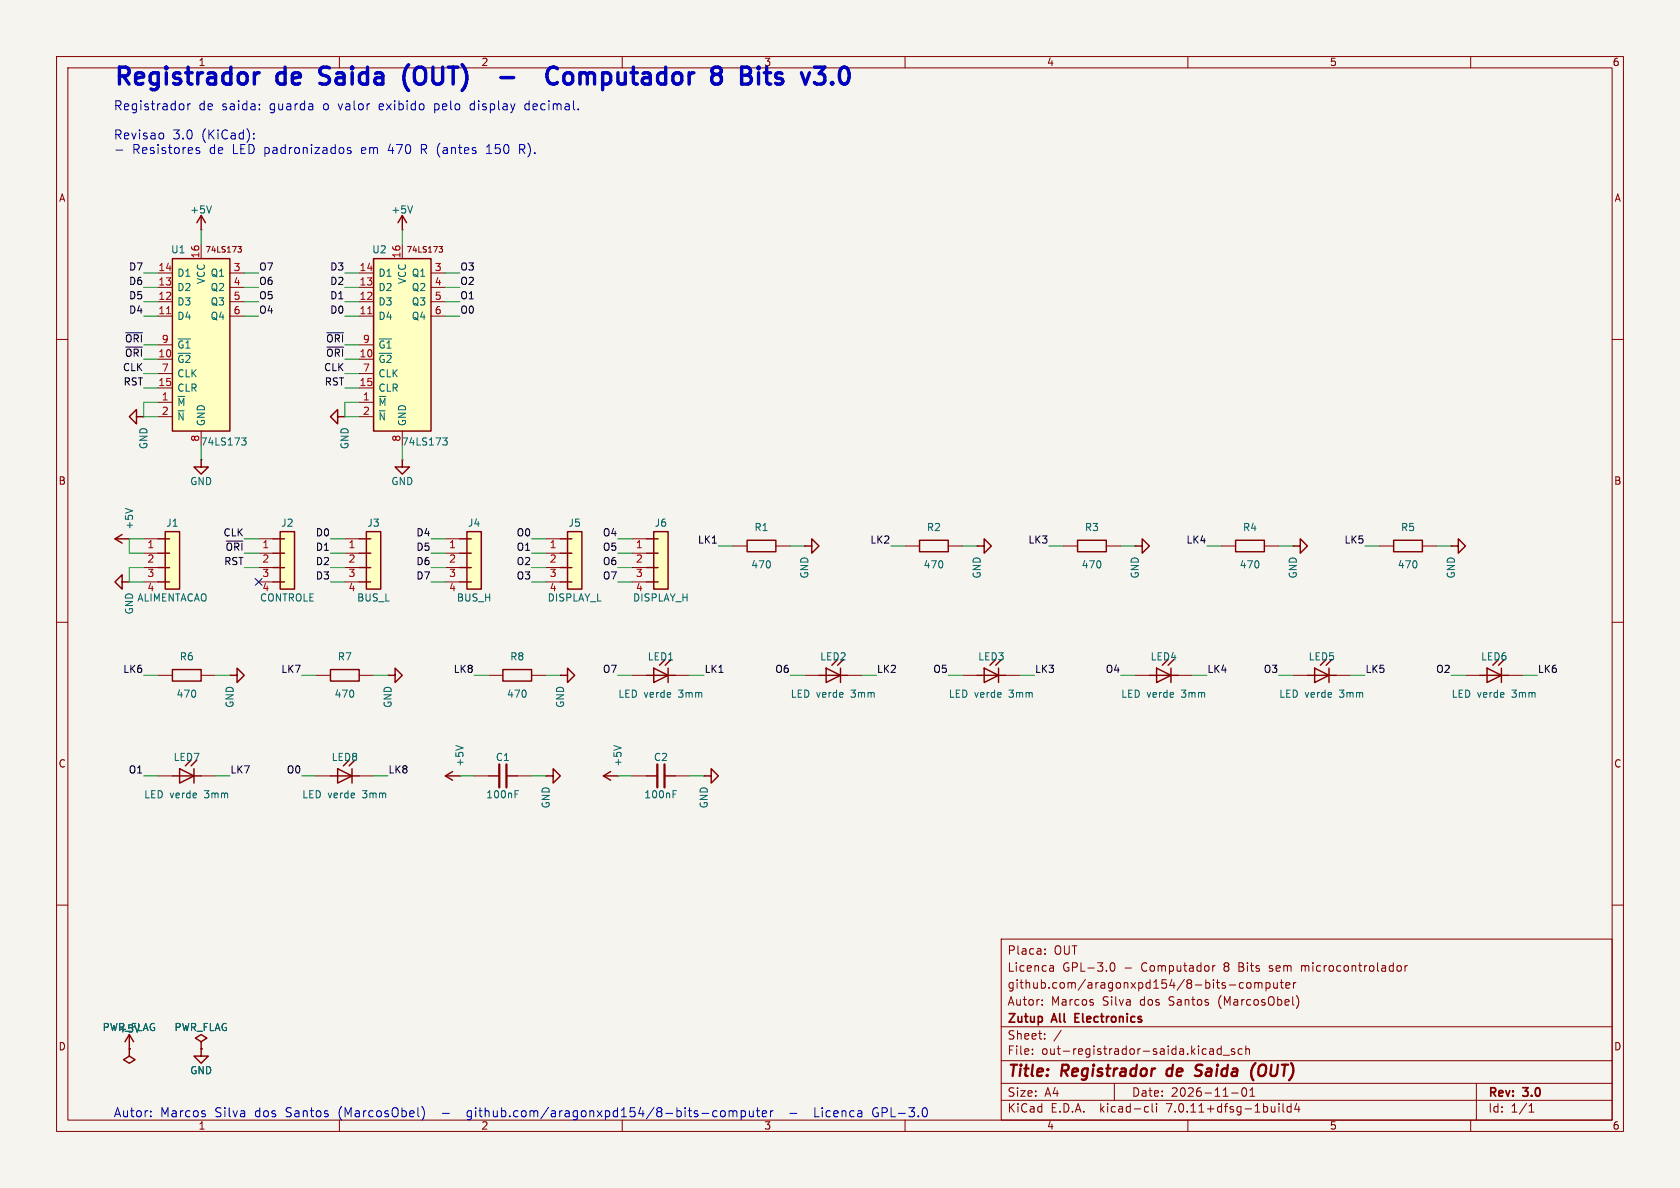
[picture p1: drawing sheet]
<svg xmlns="http://www.w3.org/2000/svg" width="297mm" height="210mm" viewBox="0 0 297 210" stroke-linecap="round" stroke-linejoin="round" font-family="sans-serif">
<path d="M0 0h297v210h-297z" fill="#f5f4ef" stroke="#f5f4ef" stroke-width=".18"/>
<g fill="none" stroke="#840000" stroke-width=".18">
<path d="M10 10h277v190h-277zM12 12h273v186h-273zM60 10v2M110 10v2M160 10v2M210 10v2M260 10v2M10 60h2M27.9 55.9h2.6M27.9 53.3h2.6M27.9 50.8h2.6M27.9 48.3h2.6"/>
<path d="M35.6 40.6h.1M35.6 43.2v2.5M40.6 55.9h2.6M40.6 53.3h2.6M40.6 50.8h2.6M40.6 48.3h2.6M42.1 43.6h.6l-.4 .4 .3 .1 .1 .3-.2 .2h-.3M63.5 55.9h2.5M63.5 53.3h2.5M63.5 50.8h2.5M63.5 48.3h2.5M71.1 40.6h.1"/>
<path d="M71.1 43.2v2.5M76.2 55.9h2.5M76.2 53.3h2.5M76.2 50.8h2.5M76.2 48.3h2.5M77.6 43.6h.6l-.3 .4 .3 .1v.3l-.2 .2h-.2M285 60h2M25.4 73.7h.1M27.9 71.1h2.6M27.9 63.5h2.6M27.9 68.6h2.6M27.9 73.7h2.6"/>
<path d="M27.9 66h2.6M27.9 61h2.6M35.6 76.2v2.5M61 73.7h.1M63.5 71.1h2.5M63.5 63.5h2.5M63.5 68.6h2.5M63.5 73.7h2.5M63.5 66h2.5M63.5 61h2.5M71.1 76.2v2.5M22.9 95.3h.1"/>
<path d="M25.4 95.3h2.5M25.4 97.8h2.5M35.6 81.3h.1M45.7 95.3h2.6M45.7 97.8h2.6M61 95.3h2.5M61 97.8h2.5M71.1 81.3h.1M78.7 95.3h2.6M78.7 97.8h2.6M96.5 95.3h2.6M96.5 97.8h2.6"/>
<path d="M111.8 95.3h2.5M111.8 97.8h2.5M129.5 96.5h2.6M137.2 96.5h2.5M142.2 96.5h.1M160 96.5h2.6M167.6 96.5h2.6M172.7 96.5h.1M188 96.5h2.5M195.6 96.5h2.5M200.7 96.5h.1M215.9 96.5h2.5"/>
<path d="M223.5 96.5h2.6M228.6 96.5h.1M243.8 96.5h2.6M251.5 96.5h2.5M256.5 96.5h.1M10 110h2M22.9 102.9h.1M25.4 100.3h2.5M25.4 102.9h2.5M27.9 119.4h2.6M35.6 119.4h2.5M40.6 119.4h.1"/>
<path d="M45.7 100.3h2.6M45.7 102.9h2.6M55.9 119.4h2.5M61 100.3h2.5M61 102.9h2.5M63.5 119.4h2.5M68.6 119.4h.1M78.7 100.3h2.6M78.7 102.9h2.6M86.4 119.4h2.5M94 119.4h2.5M96.5 100.3h2.6"/>
<path d="M96.5 102.9h2.6M99.1 119.4h.1M111.8 100.3h2.5M111.8 102.9h2.5M111.8 119.4h2.5M119.4 119.4h2.5M142.2 119.4h2.6M149.9 119.4h2.5M170.2 119.4h2.5M177.8 119.4h2.5M200.7 119.4h2.5M208.3 119.4h2.5"/>
<path d="M228.6 119.4h2.5M236.2 119.4h2.6M259.1 119.4h2.5M266.7 119.4h2.5M285 110h2M27.9 137.2h2.6M35.6 137.2h2.5M55.9 137.2h2.5M63.5 137.2h2.5M81.3 137.2h.1M83.8 137.2h2.6M91.4 137.2h2.6"/>
<path d="M96.5 137.2h.1M109.2 137.2h.1M111.8 137.2h2.5M119.4 137.2h2.5M124.5 137.2h.1M10 160h2M285 160h2M177 166h108v32h-108zM184.2 177.6v.1M184.2 176.8v.1M184.7 168.6v.1M184.7 167.8v.1"/>
<path d="M185.7 170.7h.3l.2 .2v.8M186.2 171.6l-.5 .1M186.2 171.1h-.5M193.2 177.3v.3M196.4 170.3l.2-.1a.81 .81 0 0 1 .6 .6 .81 .81 0 0 1-.3 .8l-.2 .1a.81 .81 0 0 1-.3-1.4zM214.4 170.7v1M214.8 170.7l-.3 .1-.1 .2M217.3 174.1h1.2M219.8 173.8l-.4-.1-.3 .3v.4l.1 .2h.6M220.5 173.8l.2-.1 .4 .1 .1 .6-.2 .2-.3 .1-.2-.1zM221.8 173.8l.4-.1 .3 .2M221.8 173.7v1"/>
<path d="M222.5 173.9l.2-.2 .3 .1 .1 .9M222.5 173.9v.8M223.8 173.8l.4-.1 .3 .3v.4l-.1 .2h-.6M223.8 173.7v1.5M225.2 173.7v.9l.4 .1 .2-.1M225.8 173.7v1M226.3 173.7h.6M226.5 173.2v1.3l.4 .2M227.3 174.2l.7-.1v-.3l-.5-.1-.2 .2 .1 .7h.6M228.7 173.7v1M229.1 173.7l-.3 .1-.1 .2M229.2 176a1.72 1.72 0 0 1 0 2.3"/>
<path d="M230.1 170.7v1M230.2 170.8h-.1M247 171l.2-.3 .4 .1 .1 .2v.4l-.1 .2-.4 .1-.2-.3M248.4 170.7v1M248.8 170.7l-.3 .1-.1 .2M22.9 185.4h.1M35.6 185.4h.1M60 198v2M110 198v2M160 198v2M177 194.5h108M177 191.5h108"/>
<path d="M177 187.5h108M177 181.5h108M182.5 186.3v.1M182.5 185.5v.1M184.7 183.6v.1M184.7 182.8v.1M187.6 182.1l-1.3 2M197 191.5v3M202.6 195.6l.4 .1M203 196.5l-.4 .1M203.7 195.1v1.3l.2 .2M204.5 195.1v.1"/>
<path d="M204.5 195.6v1M210 198v2M213.8 186.2l.2 .2 .5-.1M213.9 185.5h.6v.9M214.5 185.8h-.5l-.2 .2M215.9 185.5l-.4-.1-.3 .3v.4l.1 .2h.6M215.9 184.9v1.5M216.2 186.5h1.2M217.7 193.2h1.2M218.2 185.5l-.3-.1-.2 .2v.2l.5 .2v.3h-.5M219.6 185.5l-.4-.1-.3 .3v.4l.1 .2h.6M219.7 192.4l.2-.1a.81 .81 0 0 1 .6 .6 .81 .81 0 0 1-.3 .8l-.2 .1a.81 .81 0 0 1-.3-1.4z"/>
<path d="M220.2 185.5l.3-.1 .3 .1 .1 .9M220.2 184.9v1.5M221 193.8h.8M221 192.7l.4-.4v1.5M226.1 195.1v.1M226.1 195.6v1M226.8 195.1v1.3l.2 .2M228.2 195.7l-.4-.1-.3 .3v.4l.2 .2h.5M228.2 195.1v1.5M229.2 195l-.3 1.1h.9M229.6 195.6v1M260 198v2"/>
<path d="M261 191.5v6.5M270.3 196.6h.9M270.3 195.5l.4-.4v1.5"/>
</g>
<path d="M88.3 135.1v4.1M89.5 135.1v4.1M116.2 135.1v4.1M117.5 135.1v4.1M206.4 189.1l-.2 .7 .3 .4M211.4 188.8l.1 .3 .8 .3M212.3 190a.85 .85 0 0 1-1.1 .1M212.3 188.2h-.5l-.4 .4M221.3 190.6l.3 .4M222 187.9l-.6 .9M222.9 188.3a1.48 1.48 0 0 0-.3 1.8l.2 .1" fill="none" stroke="#840000" stroke-width=".4"/>
<path d="M190.1 179.9h.5M190.8 179.2h-.7v1.5h.7" fill="none" stroke="#840000" stroke-width=".3"/>
<g fill="none" stroke="#840000" stroke-width=".25">
<path d="M34.8 39.4l.8-1.3 .7 1.3M35.6 38.1v2.5M70.4 39.4l.7-1.3 .8 1.3M71.1 38.1v2.5M30.5 45.7h10.1v30.5h-10.1zM66 45.7h10.2v30.5h-10.2zM24.1 73.7v-1.3l-1.2 1.3 1.2 1.2v-1.2h1.3M59.7 73.7v-1.3l-1.3 1.3 1.3 1.2v-1.2h1.3M20.3 95.3h2.6M21.6 94.5l-1.3 .8 1.3 .7M27.9 97.8h2.1M27.9 95.3h2.1"/>
<path d="M29.2 94h2.5v10.1h-2.5zM35.6 81.3v1.3h1.2l-1.2 1.2-1.3-1.2h1.3M48.3 97.8h2M48.3 95.3h2M49.5 94h2.6v10.1h-2.6zM63.5 97.8h2M63.5 95.3h2M64.8 94h2.5v10.1h-2.5zM71.1 81.3v1.3h1.3l-1.3 1.2-1.3-1.2h1.3M81.3 97.8h2M81.3 95.3h2M82.5 94h2.6v10.1h-2.6z"/>
<path d="M99.1 97.8h2M99.1 95.3h2M100.3 94h2.6v10.1h-2.6zM114.3 97.8h2M114.3 95.3h2M115.6 94h2.5v10.1h-2.5zM132.1 95.5h5.1v2h-5.1zM142.2 96.5h1.3v-1.2l1.3 1.2-1.3 1.3v-1.3M162.6 95.5h5v2h-5zM172.7 96.5h1.3v-1.2l1.3 1.2-1.3 1.3v-1.3M190.5 95.5h5.1v2h-5.1zM200.7 96.5h1.2v-1.2l1.3 1.2-1.3 1.3v-1.3"/>
<path d="M218.4 95.5h5.1v2h-5.1zM228.6 96.5h1.3v-1.2l1.2 1.2-1.2 1.3v-1.3M246.4 95.5h5.1v2h-5.1zM256.5 96.5h1.3v-1.2l1.3 1.2-1.3 1.3v-1.3M21.6 102.9v-1.3l-1.3 1.3 1.3 1.2v-1.2h1.3M27.9 102.9h2.1M27.9 100.3h2.1M30.5 118.4h5.1v2h-5.1zM40.6 119.4h1.3v-1.3l1.3 1.3-1.3 1.3v-1.3M48.3 102.9h2M48.3 100.3h2M58.4 118.4h5.1v2h-5.1z"/>
<path d="M63.5 102.9h2M63.5 100.3h2M68.6 119.4h1.2v-1.3l1.3 1.3-1.3 1.3v-1.3M81.3 102.9h2M81.3 100.3h2M88.9 118.4h5.1v2h-5.1zM99.1 119.4h1.2v-1.3l1.3 1.3-1.3 1.3v-1.3M99.1 102.9h2M99.1 100.3h2M114.3 102.9h2M114.3 100.3h2M114.3 119.4h5.1"/>
<path d="M115.6 118.1l2.5 1.3-2.5 1.3zM117.6 116.6l-1 1M118.1 118.1v2.6M118.6 116.6l-1 1M144.8 119.4h5.1M146 118.1l2.6 1.3-2.6 1.3zM148.1 116.6l-1 1M148.6 118.1v2.6M149.1 116.6l-1 1M172.7 119.4h5.1M174 118.1l2.5 1.3-2.5 1.3zM176 116.6l-1 1"/>
<path d="M176.5 118.1v2.6M177 116.6l-1 1M203.2 119.4h5.1M204.5 118.1l2.5 1.3-2.5 1.3zM206.5 116.6l-1 1M207 118.1v2.6M207.5 116.6l-1 1M231.1 119.4h5.1M232.4 118.1l2.5 1.3-2.5 1.3zM234.4 116.6l-1 1M234.9 118.1v2.6M235.5 116.6l-1.1 1"/>
<path d="M261.6 119.4h5.1M262.9 118.1l2.5 1.3-2.5 1.3zM264.9 116.6l-1 1M265.4 118.1v2.6M265.9 116.6l-1 1M30.5 137.2h5.1M31.7 135.9l2.6 1.3-2.6 1.2zM33.8 134.4l-1 1M34.3 135.9v2.5M34.8 134.4l-1 1M58.4 137.2h5.1M59.7 135.9l2.5 1.3-2.5 1.2z"/>
<path d="M61.7 134.4l-1 1M62.2 135.9v2.5M62.7 134.4l-1 1M78.7 137.2h2.6M80 136.4l-1.3 .8 1.3 .7M86.4 137.2h1.9M89.5 137.2h1.9M96.5 137.2h1.3v-1.3l1.3 1.3-1.3 1.2v-1.2M106.7 137.2h2.5M107.9 136.4l-1.2 .8 1.2 .7M114.3 137.2h1.9M117.5 137.2h1.9"/>
<path d="M124.5 137.2h1.2v-1.3l1.3 1.3-1.3 1.2v-1.2M22.1 184.2l.8-1.3 .7 1.3M22.9 182.9v3.8l1 .6-1 .7-1.1-.7 1.1-.6M35.6 184.2l1-.7-1-.6-1.1 .6 1.1 .7v2.5h1.2l-1.2 1.3-1.3-1.3h1.3"/>
</g>
<g fill="#ffffc2" stroke="#ffffc2" stroke-width=".18">
<path d="M49.5 94h2.6v10.1h-2.6z"/>
<path d="M29.2 94h2.5v10.1h-2.5z"/>
<path d="M82.5 94h2.6v10.1h-2.6z"/>
<path d="M100.3 94h2.6v10.1h-2.6z"/>
<path d="M66 45.7h10.2v30.5h-10.2z"/>
<path d="M64.8 94h2.5v10.1h-2.5z"/>
<path d="M30.5 45.7h10.1v30.5h-10.1z"/>
<path d="M115.6 94h2.5v10.1h-2.5z"/>
</g>
<path d="M37.4 36.4l-.4 1.3M72.9 36.4l-.4 1.3M42.7 77.4h.8l-.4 .5 .3 .1 .1 .4-.2 .3h-.4M78.3 77.4h.8l-.5 .5 .4 .1 .1 .4-.3 .3h-.3M22.2 89.9l1.2 .4M80.6 131.8l1.3 .4M91 139.8h.7M108.5 131.8l1.3 .4M119 139.8h.6M91 140.4h.5M119 140.4h.4" fill="none" stroke="#006464" stroke-width=".18"/>
<path d="M29.5 55.5h.7M65 55.5h.7" fill="none" stroke="#a90000" stroke-width=".18"/>
<path d="M22.2 58.8h3M57.8 58.8h2.9M22.2 61.4h3M57.8 61.4h2.9M40 95.7h3" fill="none" stroke="#0f0f0f" stroke-width=".18"/>
<g fill="none" stroke="#0000c2" stroke-width=".18">
<path d="M32.5 18.7v.4l-.3 .3M33.2 18.4v1M45.9 19.3v.1M45.9 18.4v.2M92.9 18.4l-.1 .3v.4l.1 .2M20.5 26.5h1.2M28.6 23.5l.3 .3v.5l-.3 .3M35.1 26.1l-.4 .1v.2v.1l.6 .2v.2l-.2 .2h-.4M44.9 24.4v.2M44.9 23.6v.1M62 26.2l-.4-.1-.2 .2 .1 .2 .5 .2v.4h-.6M86 27.1h.9"/>
<path d="M86.3 25.8l-.3 .2M91.9 26.4h.6M92.5 25.5h-.6v1.6M26.7 197.3v.1M26.7 196.4v.2M36.3 197v.3M74.6 195.6a1.83 1.83 0 0 1 0 2.4M82.7 197.9l.1 .1M82.7 196.4l-.1 .3v.4l.1 .2M126 197.1l.3 .3 .5-.1M126.8 196.4h-.5l-.3 .3M127.5 196.4h.4l.3 .3v.4l-.3 .3-.4-.1-.1-.2v-.4z"/>
<path d="M128.9 196.5l.5-.1 .2 .2M128.9 196.4v1M129.6 196.6l.2-.2h.4l.1 1M129.6 196.6v.8M131 196.4h.5l.3 .3v.4l-.2 .2h-.6M131 196.4v1.6M132.5 196.4l.1 .9 .3 .1 .3-.1M133.2 196.4v1M133.7 196.4h.6M133.9 195.8v1.4l.1 .1 .3 .1M134.8 196.9l.7-.2v-.3h-.5l-.2 .2v.7h.7M136.2 196.4v1"/>
<path d="M136.7 196.4h-.3l-.2 .3M139.6 196.8h1.3M144.1 195.8v1.6h.7M155 196.7h.3M155.2 195.9a.79 .79 0 0 0-1 .6 .79 .79 0 0 0 .6 .9l.4-.1"/>
</g>
<g fill="none" stroke="#0000c2" stroke-width=".6">
<path d="M22.7 12.1l-.4-.2h-1.2v3M29.4 11.9l-.1 .1 .1 .1M29.4 11.9l.1 .1-.1 .1M29.4 11.9v.2M33.3 11.9v2.5M40.8 11.9v3M45 12.9v2M45.8 12.9a.77 .77 0 0 0-.8 .5M50.4 11.9v3M56.5 14.7l.5 .2M58.3 12l-.5-.1h-.7a.73 .73 0 0 0-.4 1.1M62.3 11.9l-.2 .1 .2 .1"/>
<path d="M62.3 11.9l.1 .1-.1 .1M62.3 11.9v.2M65 11.9v3M72.3 11.4a3.4 3.4 0 0 0 0 4.6M73.4 12.3a1.02 1.02 0 0 1 1.7 0M76.5 11.9v2.4M78.3 11.9v2.4M79.3 11.9h1.7M80.1 11.9v3M81.7 11.4l.6 .9M88.5 13.7h2.3M98.5 12.1a1.12 1.12 0 0 0-1.2-.1 1.12 1.12 0 0 0-.6 1.1 1.27 1.27 0 0 0 .3 1.4 1.27 1.27 0 0 0 1.4 .2l.1-.1"/>
<path d="M100 13a.81 .81 0 0 1 1.3 .4v.9a.81 .81 0 0 1-.8 .6 .81 .81 0 0 1-.8-.6v-.9zM102.5 12.9v2M103 12.9l-.5 .2M112 11.9v2.5M117.7 11.9v3M126 12.1l.4-.2h.6l.4 .2M131.1 11.9h1a.73 .73 0 0 1 .6 .7 .73 .73 0 0 1-.6 .7 .8 .8 0 0 1 .8 .7 .8 .8 0 0 1-.6 .9h-1.2zM131.1 13.3h1M134.1 11.9l-.1 .1 .1 .1M134.1 11.9l.2 .1-.2 .1M134.1 11.9v.2M135.5 11.9v2.5"/>
<path d="M138 13.9l.3 .1 .1 .3-.1 .4-.3 .2M138 12.9l.3 .1M144 11.9h1.8l-1 1.1M148.7 12.1a.69 .69 0 0 1 1.1 0M150 12.4l.1 .6-.1 1.3"/>
</g>
<g fill="none" stroke="#009600" stroke-width=".18">
<path d="M25.4 53.3h2.5M25.4 55.9h2.5M25.4 48.3h2.5M25.4 50.8h2.5M35.6 40.6v2.6M43.2 53.3h2.5M43.2 55.9h2.5M43.2 48.3h2.5M43.2 50.8h2.5M61 53.3h2.5M61 55.9h2.5M61 48.3h2.5"/>
<path d="M61 50.8h2.5M71.1 40.6v2.6M78.7 53.3h2.6M78.7 55.9h2.6M78.7 48.3h2.6M78.7 50.8h2.6M25.4 66h2.5M25.4 68.6h2.5M27.9 71.1h-2.5v2.6h2.5M35.6 78.7v2.6M61 66h2.5M61 68.6h2.5"/>
<path d="M63.5 71.1h-2.5v2.6h2.5M71.1 78.7v2.6M25.4 95.3h-2.5v2.5h2.5M43.2 95.3h2.5M58.4 95.3h2.6M58.4 97.8h2.6M76.2 95.3h2.5M76.2 97.8h2.5M94 95.3h2.5M94 97.8h2.5M109.2 95.3h2.6M109.2 97.8h2.6"/>
<path d="M127 96.5h2.5M139.7 96.5h2.5M157.5 96.5h2.5M170.2 96.5h2.5M185.4 96.5h2.6M198.1 96.5h2.6M213.4 96.5h2.5M226.1 96.5h2.5M241.3 96.5h2.5M254 96.5h2.5M25.4 100.3h-2.5v2.6h2.5M25.4 119.4h2.5"/>
<path d="M38.1 119.4h2.5M43.2 100.3h2.5M53.3 119.4h2.6M58.4 102.9h2.6M58.4 100.3h2.6M66 119.4h2.6M76.2 102.9h2.5M76.2 100.3h2.5M83.8 119.4h2.6M94 102.9h2.5M94 100.3h2.5M96.5 119.4h2.6"/>
<path d="M109.2 102.9h2.6M109.2 100.3h2.6M109.2 119.4h2.6M121.9 119.4h2.6M139.7 119.4h2.5M152.4 119.4h2.5M167.6 119.4h2.6M180.3 119.4h2.6M198.1 119.4h2.6M210.8 119.4h2.6M226.1 119.4h2.5M238.8 119.4h2.5"/>
<path d="M256.5 119.4h2.6M269.2 119.4h2.6M25.4 137.2h2.5M38.1 137.2h2.5M53.3 137.2h2.6M66 137.2h2.6M81.3 137.2h2.5M94 137.2h2.5M109.2 137.2h2.6M121.9 137.2h2.6"/>
</g>
<path d="M45.1 102.3l1.2 1.2M46.3 102.3l-1.2 1.2" fill="none" stroke="#000084" stroke-width=".18"/>
<g font-size="4.2" fill="#0000c2">
<text x="20" y="16.5">Registrador</text>
<text x="49.2" y="16.5">de</text>
<text x="58" y="16.5">Saida</text>
<text x="73.9" y="16.5">(OUT)</text>
<text x="104.1" y="16.5">Computador</text>
<text x="134.5" y="16.5">8</text>
<text x="140.8" y="16.5">Bits</text>
</g>
<g font-size="2.8" fill="#840000">
<text x="178" y="190.9">Title:</text>
<text x="187.7" y="190.9">Registrador</text>
<text x="207.1" y="190.9">de</text>
<text x="213" y="190.9">Saida</text>
<text x="223.6" y="190.9">(OUT)</text>
</g>
<g font-size="2.2" fill="#0000c2">
<text x="20" y="19.8">Registrador</text>
<text x="35.1" y="19.8">de</text>
<text x="39.2" y="19.8">saida:</text>
<text x="47.8" y="19.8">guarda</text>
<text x="57.3" y="19.8">o</text>
<text x="60.2" y="19.8">valor</text>
<text x="67.5" y="19.8">exibido</text>
<text x="77.3" y="19.8">pelo</text>
<text x="83.8" y="19.8">display</text>
<text x="93.6" y="19.8">decimal.</text>
<text x="20" y="25">Revisao</text>
<text x="23.3" y="27.5">Resistores</text>
<text x="30.5" y="25">3.0</text>
<text x="35.7" y="25">(KiCad):</text>
<text x="37" y="27.5">de</text>
<text x="41.2" y="27.5">LED padronizados</text>
<text x="64.2" y="27.5">em</text>
<text x="69.1" y="27.5">470</text>
<text x="75" y="27.5">R (antes</text>
<text x="86.8" y="27.5">150</text>
<text x="92.8" y="27.5">R).</text>
<text x="20" y="197.8">Autor:</text>
<text x="28.3" y="197.8">Marcos</text>
<text x="38" y="197.8">Silva</text>
<text x="45.2" y="197.8">dos</text>
<text x="50.7" y="197.8">Santos</text>
<text x="60.2" y="197.8">(MarcosObel)</text>
<text x="78.7" y="197.8">-</text>
<text x="83.4" y="197.8">github.com/aragonxpd154/8-bits-computer</text>
<text x="145.4" y="197.8">Licenca</text>
<text x="155.8" y="197.8">GPL-3.0</text>
</g>
<g font-size="2.1" fill="#840000">
<text x="178" y="172">Licenca</text>
<text x="178" y="169">Placa:</text>
<text x="186.3" y="169">OUT</text>
<text x="187.8" y="172">GPL-3.0</text>
<text x="198.7" y="172">-</text>
<text x="201.9" y="172">Computador</text>
<text x="216.6" y="172">8</text>
<text x="219.4" y="172">Bits</text>
<text x="224.9" y="172">sem</text>
<text x="230.7" y="172">microcontrolador</text>
<text x="178" y="178">Autor:</text>
<text x="178" y="175">github.com/aragonxpd154/8-bits-computer</text>
<text x="185.8" y="178">Marcos</text>
<text x="195" y="178">Silva</text>
<text x="201.7" y="178">dos</text>
<text x="206.9" y="178">Santos</text>
<text x="215.8" y="178">(MarcosObel)</text>
<text x="178" y="184">Sheet:</text>
<text x="178" y="181.2">Zutup</text>
<text x="186.1" y="181.2">All</text>
<text x="190.7" y="181.2">Electronics</text>
<text x="178" y="186.7">File:</text>
<text x="184.1" y="186.7">out-registrador-saida.kicad_sch</text>
<text x="178" y="196.9">KiCad</text>
<text x="178" y="194.1">Size:</text>
<text x="184.7" y="194.1">A4</text>
<text x="185.7" y="196.9">E.D.A.</text>
<text x="194.6" y="196.9">kicad-cli</text>
<text x="200" y="194.1">Date:</text>
<text x="206.5" y="196.9">7.0.11+dfsg-1build4</text>
<text x="207" y="194.1">2026-11-01</text>
<text x="263" y="194.3">Rev:</text>
<text x="263" y="196.9">Id:</text>
<text x="267.1" y="196.9">1/1</text>
<text x="269.4" y="194.3">3.0</text>
</g>
<g font-size="1.8" fill="#840000">
<text x="35" y="11.9">1</text>
<text x="85" y="11.9">2</text>
<text x="135" y="11.9">3</text>
<text x="185" y="11.9">4</text>
<text x="235" y="11.9">5</text>
<text x="285" y="11.9">6</text>
<text x="10.3" y="35.9">A</text>
<text x="285.3" y="35.9">A</text>
<text x="10.3" y="85.9">B</text>
<text x="285.3" y="85.9">B</text>
<text x="10.3" y="135.9">C</text>
<text x="285.3" y="135.9">C</text>
<text x="10.3" y="185.9">D</text>
<text x="285.3" y="185.9">D</text>
<text x="35" y="199.9">1</text>
<text x="85" y="199.9">2</text>
<text x="135" y="199.9">3</text>
<text x="185" y="199.9">4</text>
<text x="235" y="199.9">5</text>
<text x="285" y="199.9">6</text>
</g>
<g font-size="1.8" fill="#006464">
<text x="33.5" y="37.9">+5V</text>
<text x="69.1" y="37.9">+5V</text>
<text x="30.1" y="45">U1</text>
<text x="65.7" y="45">U2</text>
<text x="31.2" y="51.7">D2</text>
<text x="31.2" y="49.1">D1</text>
<text x="36.4" y="50.3" transform="rotate(-90 36.4 50.3)">VCC</text>
<text x="37.1" y="49.1">Q1</text>
<text x="37.1" y="51.7">Q2</text>
<text x="66.8" y="51.7">D2</text>
<text x="66.8" y="49.1">D1</text>
<text x="72" y="50.3" transform="rotate(-90 72 50.3)">VCC</text>
<text x="72.7" y="49.1">Q1</text>
<text x="72.7" y="51.7">Q2</text>
<text x="31.2" y="56.7">D4</text>
<text x="31.2" y="54.2">D3</text>
<text x="37.1" y="54.2">Q3</text>
<text x="37.1" y="56.7">Q4</text>
<text x="66.8" y="56.7">D4</text>
<text x="66.8" y="54.2">D3</text>
<text x="72.7" y="54.2">Q3</text>
<text x="72.7" y="56.7">Q4</text>
<text x="31.2" y="64.4">~{G2}</text>
<text x="31.2" y="61.8">~{G1}</text>
<text x="66.8" y="64.4">~{G2}</text>
<text x="66.8" y="61.8">~{G1}</text>
<text x="31.2" y="72">~{M}</text>
<text x="31.2" y="69.4">CLR</text>
<text x="31.2" y="66.9">CLK</text>
<text x="66.8" y="72">~{M}</text>
<text x="66.8" y="69.4">CLR</text>
<text x="66.8" y="66.9">CLK</text>
<text x="31.2" y="74.5">~{N}</text>
<text x="36.4" y="75.4" transform="rotate(-90 36.4 75.4)">GND</text>
<text x="66.8" y="74.5">~{N}</text>
<text x="72" y="75.4" transform="rotate(-90 72 75.4)">GND</text>
<text x="26.3" y="79.5" transform="rotate(-90 26.3 79.5)">GND</text>
<text x="35.4" y="79">74LS173</text>
<text x="61.8" y="79.5" transform="rotate(-90 61.8 79.5)">GND</text>
<text x="70.9" y="79">74LS173</text>
<text x="33.5" y="86">GND</text>
<text x="69.1" y="86">GND</text>
<text x="23.7" y="93.7" transform="rotate(-90 23.7 93.7)">+5V</text>
<text x="29.3" y="93.3">J1</text>
<text x="49.6" y="93.3">J2</text>
<text x="64.8" y="93.3">J3</text>
<text x="82.6" y="93.3">J4</text>
<text x="100.4" y="93.3">J5</text>
<text x="115.6" y="93.3">J6</text>
<text x="133.3" y="94.1">R1</text>
<text x="163.8" y="94.1">R2</text>
<text x="191.7" y="94.1">R3</text>
<text x="219.6" y="94.1">R4</text>
<text x="247.6" y="94.1">R5</text>
<text x="132.7" y="100.7">470</text>
<text x="163.2" y="100.7">470</text>
<text x="191.1" y="100.7">470</text>
<text x="219.1" y="100.7">470</text>
<text x="247" y="100.7">470</text>
<text x="24.2" y="106.5">ALIMENTACAO</text>
<text x="45.9" y="106.5">CONTROLE</text>
<text x="46.3" y="104.9">4</text>
<text x="63" y="106.5">BUS_L</text>
<text x="80.7" y="106.5">BUS_H</text>
<text x="96.7" y="106.5">DISPLAY_L</text>
<text x="97.1" y="104.9">4</text>
<text x="111.8" y="106.5">DISPLAY_H</text>
<text x="112.3" y="104.9">4</text>
<text x="143.1" y="102.4" transform="rotate(-90 143.1 102.4)">GND</text>
<text x="173.6" y="102.4" transform="rotate(-90 173.6 102.4)">GND</text>
<text x="201.5" y="102.4" transform="rotate(-90 201.5 102.4)">GND</text>
<text x="229.5" y="102.4" transform="rotate(-90 229.5 102.4)">GND</text>
<text x="257.4" y="102.4" transform="rotate(-90 257.4 102.4)">GND</text>
<text x="23.7" y="108.7" transform="rotate(-90 23.7 108.7)">GND</text>
<text x="31.7" y="116.9">R6</text>
<text x="59.6" y="116.9">R7</text>
<text x="90.1" y="116.9">R8</text>
<text x="114.4" y="116.9">LED1</text>
<text x="144.9" y="116.9">LED2</text>
<text x="172.8" y="116.9">LED3</text>
<text x="203.3" y="116.9">LED4</text>
<text x="231.2" y="116.9">LED5</text>
<text x="261.7" y="116.9">LED6</text>
<text x="31.1" y="123.5">470</text>
<text x="41.5" y="125.2" transform="rotate(-90 41.5 125.2)">GND</text>
<text x="59" y="123.5">470</text>
<text x="69.4" y="125.2" transform="rotate(-90 69.4 125.2)">GND</text>
<text x="89.5" y="123.5">470</text>
<text x="99.9" y="125.2" transform="rotate(-90 99.9 125.2)">GND</text>
<text x="109.2" y="123.5">LED verde</text>
<text x="120.1" y="123.5">3mm</text>
<text x="139.7" y="123.5">LED verde</text>
<text x="150.6" y="123.5">3mm</text>
<text x="167.6" y="123.5">LED verde</text>
<text x="178.5" y="123.5">3mm</text>
<text x="198.1" y="123.5">LED verde</text>
<text x="209" y="123.5">3mm</text>
<text x="226" y="123.5">LED verde</text>
<text x="236.9" y="123.5">3mm</text>
<text x="256.5" y="123.5">LED verde</text>
<text x="267.4" y="123.5">3mm</text>
<text x="30.6" y="134.7">LED7</text>
<text x="58.5" y="134.7">LED8</text>
<text x="82.1" y="135.6" transform="rotate(-90 82.1 135.6)">+5V</text>
<text x="87.6" y="134.7">C1</text>
<text x="110.1" y="135.6" transform="rotate(-90 110.1 135.6)">+5V</text>
<text x="115.5" y="134.7">C2</text>
<text x="25.4" y="141.3">LED verde</text>
<text x="36.3" y="141.3">3mm</text>
<text x="53.3" y="141.3">LED verde</text>
<text x="64.2" y="141.3">3mm</text>
<text x="85.9" y="141.3">100nF</text>
<text x="97.4" y="143" transform="rotate(-90 97.4 143)">GND</text>
<text x="113.8" y="141.3">100nF</text>
<text x="125.3" y="143" transform="rotate(-90 125.3 143)">GND</text>
<text x="18" y="182.5">PWR_FLAG</text>
<text x="20.8" y="182.7">+5V</text>
<text x="30.7" y="182.5">PWR_FLAG</text>
<text x="33.5" y="190.1">GND</text>
</g>
<g font-size="1.8" fill="#0f0f0f">
<text x="22.7" y="47.9">D7</text>
<text x="45.7" y="47.9">O7</text>
<text x="58.3" y="47.9">D3</text>
<text x="81.3" y="47.9">O3</text>
<text x="22.7" y="50.5">D6</text>
<text x="22.7" y="53">D5</text>
<text x="45.7" y="53">O5</text>
<text x="45.7" y="50.5">O6</text>
<text x="58.3" y="50.5">D2</text>
<text x="58.3" y="53">D1</text>
<text x="81.3" y="50.5">O2</text>
<text x="81.3" y="53">O1</text>
<text x="22.7" y="55.5">D4</text>
<text x="45.7" y="55.5">O4</text>
<text x="58.3" y="55.5">D0</text>
<text x="81.3" y="55.5">O0</text>
<text x="21.6" y="65.7">CLK</text>
<text x="57.2" y="65.7">CLK</text>
<text x="21.7" y="68.2">RST</text>
<text x="57.3" y="68.2">RST</text>
<text x="39.4" y="94.9">CLK</text>
<text x="55.7" y="94.9">D0</text>
<text x="73.5" y="94.9">D4</text>
<text x="91.2" y="94.9">O0</text>
<text x="106.5" y="94.9">O4</text>
<text x="39.5" y="100">RST</text>
<text x="55.7" y="100">D2</text>
<text x="55.7" y="97.4">D1</text>
<text x="73.5" y="100">D6</text>
<text x="73.5" y="97.4">D5</text>
<text x="91.2" y="97.4">O1</text>
<text x="91.2" y="100">O2</text>
<text x="106.5" y="100">O6</text>
<text x="106.5" y="97.4">O5</text>
<text x="123.3" y="96.2">LK1</text>
<text x="153.8" y="96.2">LK2</text>
<text x="181.7" y="96.2">LK3</text>
<text x="209.6" y="96.2">LK4</text>
<text x="237.6" y="96.2">LK5</text>
<text x="55.7" y="102.5">D3</text>
<text x="73.5" y="102.5">D7</text>
<text x="91.2" y="102.5">O3</text>
<text x="106.5" y="102.5">O7</text>
<text x="21.7" y="119">LK6</text>
<text x="49.6" y="119">LK7</text>
<text x="80.1" y="119">LK8</text>
<text x="106.5" y="119">O7</text>
<text x="124.5" y="119">LK1</text>
<text x="137" y="119">O6</text>
<text x="154.9" y="119">LK2</text>
<text x="164.9" y="119">O5</text>
<text x="182.9" y="119">LK3</text>
<text x="195.4" y="119">O4</text>
<text x="213.4" y="119">LK4</text>
<text x="223.3" y="119">O3</text>
<text x="241.3" y="119">LK5</text>
<text x="253.8" y="119">O2</text>
<text x="271.8" y="119">LK6</text>
<text x="22.7" y="136.8">O1</text>
<text x="40.6" y="136.8">LK7</text>
<text x="50.6" y="136.8">O0</text>
<text x="68.6" y="136.8">LK8</text>
</g>
<g font-size="1.8" fill="#a90000">
<text x="35.3" y="45.8" transform="rotate(-90 35.3 45.8)">16</text>
<text x="70.9" y="45.8" transform="rotate(-90 70.9 45.8)">16</text>
<text x="27.9" y="53.1">12</text>
<text x="27.9" y="50.5">13</text>
<text x="27.9" y="48">14</text>
<text x="41.2" y="48">3</text>
<text x="41.2" y="50.5">4</text>
<text x="41.2" y="53.1">5</text>
<text x="63.5" y="53.1">12</text>
<text x="63.5" y="50.5">13</text>
<text x="63.5" y="48">14</text>
<text x="76.8" y="48">3</text>
<text x="76.8" y="50.5">4</text>
<text x="76.8" y="53.1">5</text>
<text x="27.9" y="55.6">11</text>
<text x="41.2" y="55.6">6</text>
<text x="63.5" y="55.6">11</text>
<text x="76.8" y="55.6">6</text>
<text x="28.5" y="65.8">7</text>
<text x="64.1" y="65.8">7</text>
<text x="27.9" y="68.3">15</text>
<text x="28.5" y="70.9">1</text>
<text x="63.5" y="68.3">15</text>
<text x="64.1" y="70.9">1</text>
<text x="28.5" y="73.4">2</text>
<text x="64.1" y="73.4">2</text>
<text x="35.3" y="78.2" transform="rotate(-90 35.3 78.2)">8</text>
<text x="70.9" y="78.2" transform="rotate(-90 70.9 78.2)">8</text>
<text x="26" y="97.2">1</text>
<text x="26" y="99.8">2</text>
<text x="46.3" y="99.8">2</text>
<text x="61.5" y="97.2">1</text>
<text x="61.5" y="99.8">2</text>
<text x="79.3" y="97.2">1</text>
<text x="79.3" y="99.8">2</text>
<text x="97.1" y="97.2">1</text>
<text x="97.1" y="99.8">2</text>
<text x="112.3" y="97.2">1</text>
<text x="112.3" y="99.8">2</text>
<text x="26" y="102.3">3</text>
<text x="26" y="104.9">4</text>
<text x="46.3" y="102.3">3</text>
<text x="61.5" y="102.3">3</text>
<text x="61.5" y="104.9">4</text>
<text x="79.3" y="102.3">3</text>
<text x="79.3" y="104.9">4</text>
<text x="97.1" y="102.3">3</text>
<text x="112.3" y="102.3">3</text>
</g>
<g font-size="1.8" fill="#009600">
<text x="22" y="63.2">~{ORI} 10</text>
<text x="22" y="60.6">~{ORI} 9</text>
<text x="57.6" y="63.2">~{ORI} 10</text>
<text x="57.6" y="60.6">~{ORI} 9</text>
<text x="39.8" y="97.4">~{ORI} 1</text>
</g>
<g font-size="1.4" fill="#840000">
<text x="36.3" y="44.8">74LS173</text>
<text x="71.8" y="44.8">74LS173</text>
</g>
</svg>
